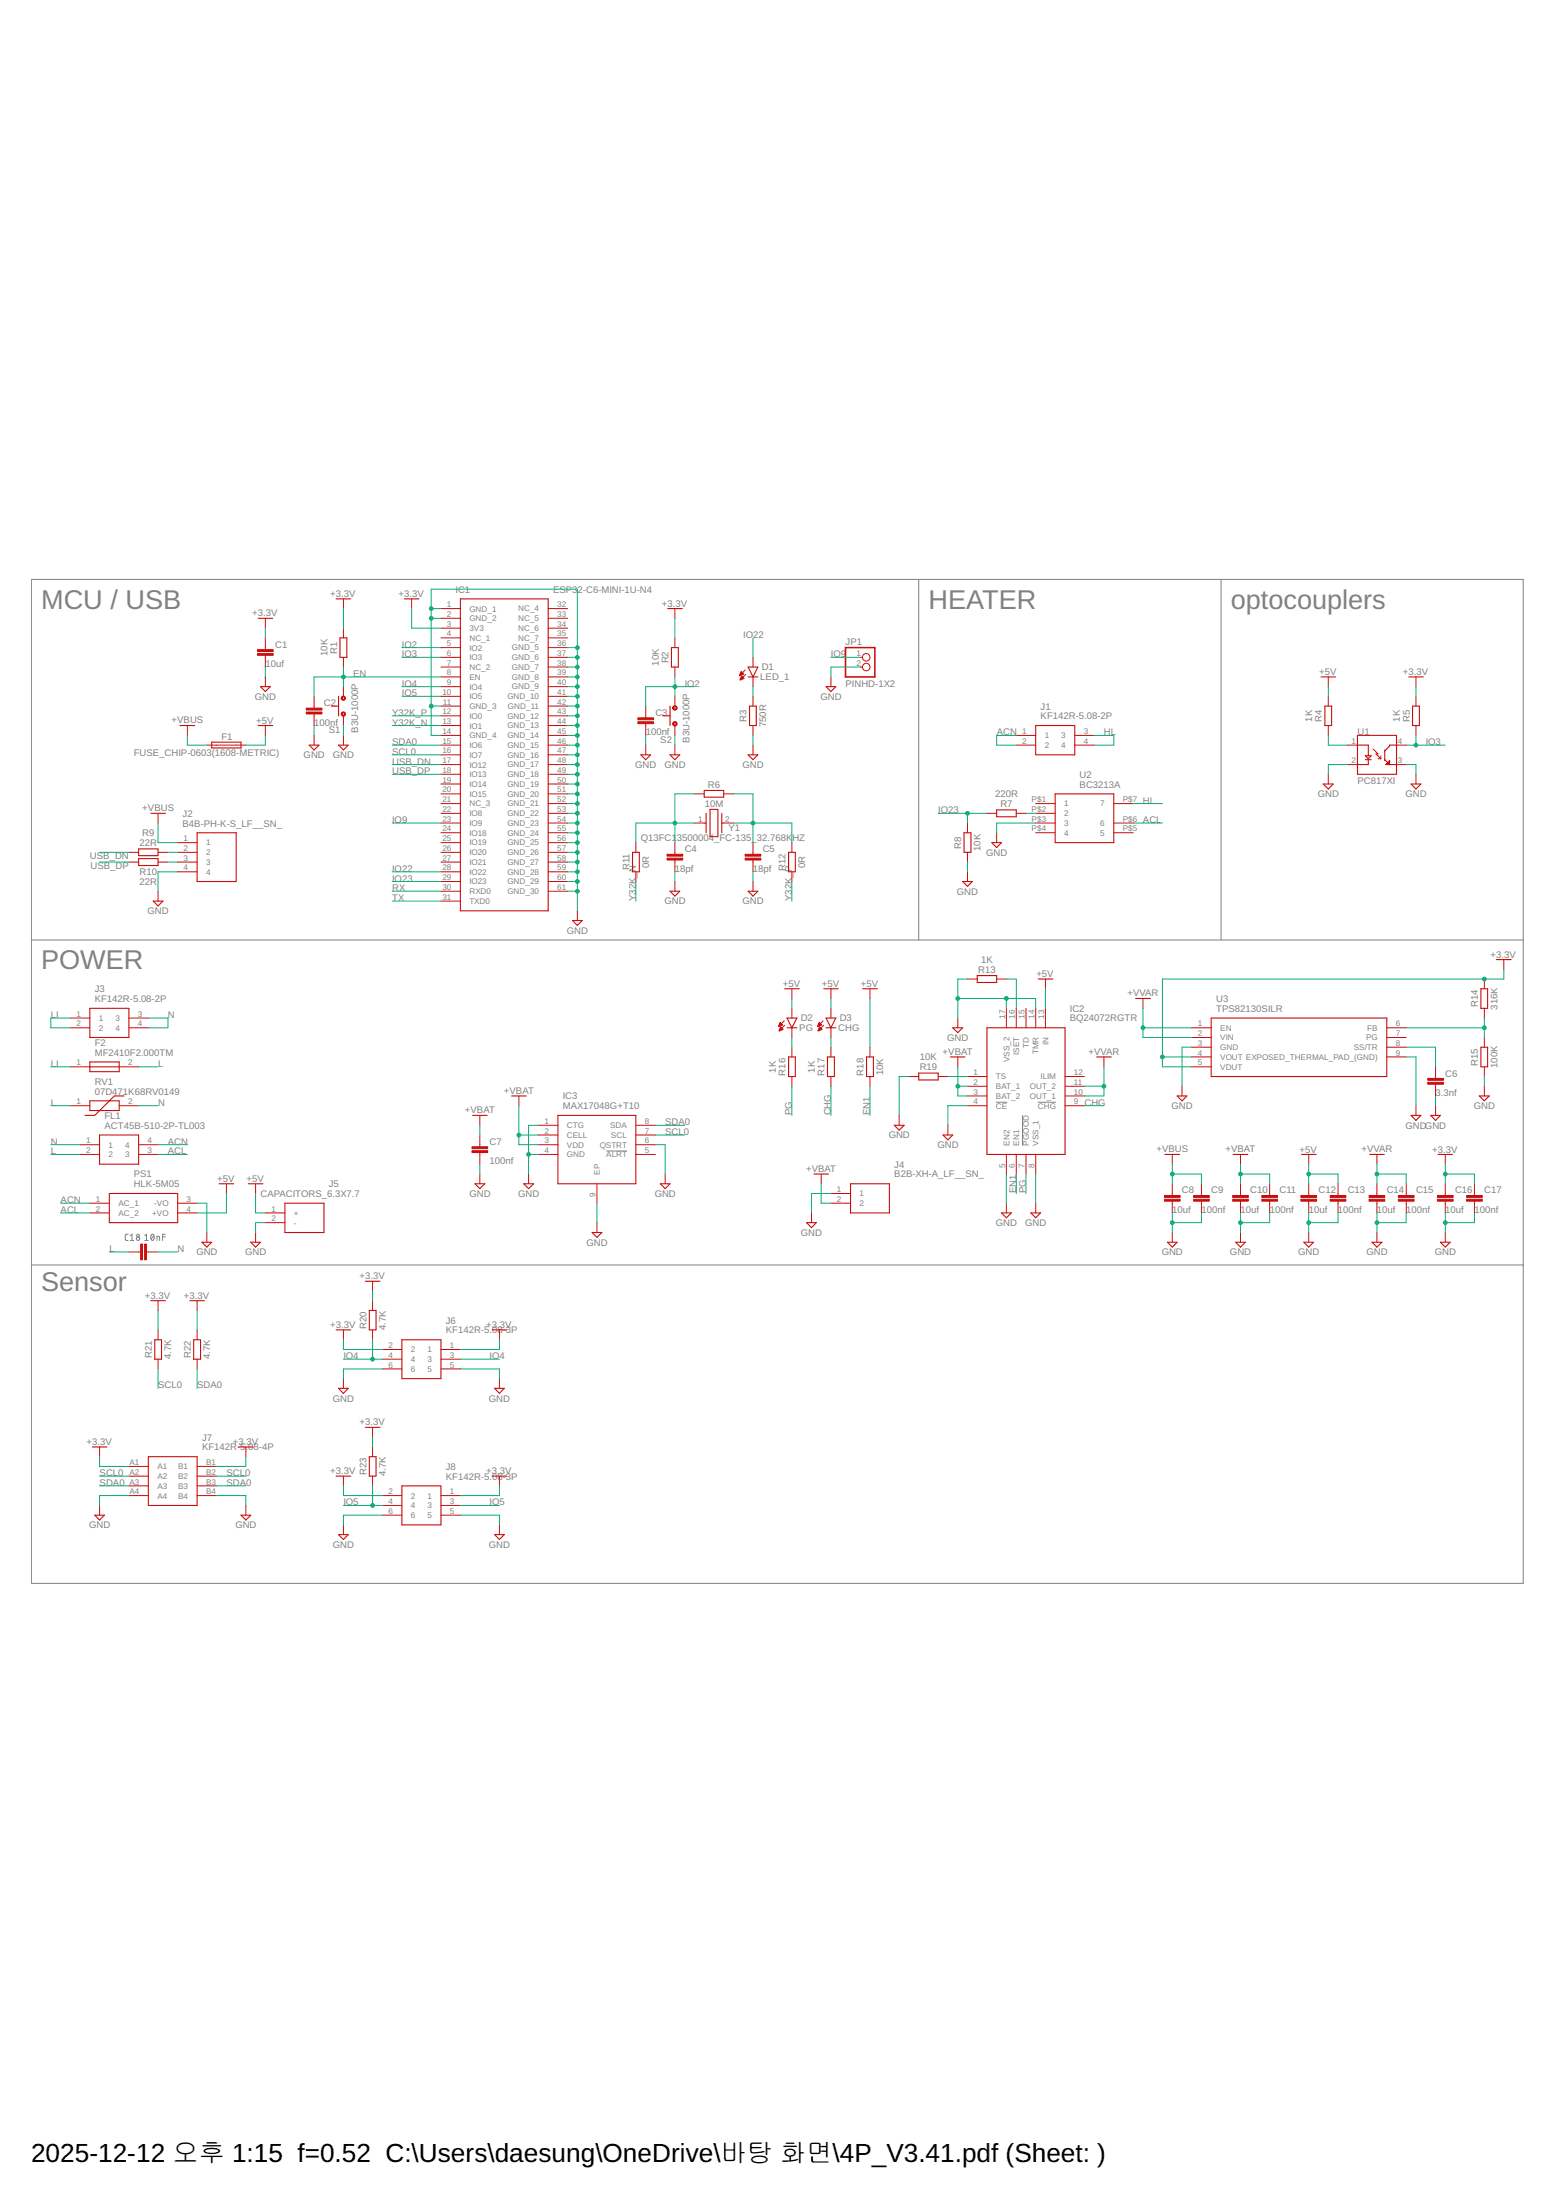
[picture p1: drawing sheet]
<svg xmlns="http://www.w3.org/2000/svg" width="210mm" height="297mm" viewBox="0 0 210 297" stroke-linecap="round" stroke-linejoin="round" font-family="sans-serif">
<g fill="none" stroke="#808080" stroke-width=".13">
<path d="M4.2 78.2h201.4v135.6h-201.4zM124 78.2v48.7M164.8 78.2v48.7M4.2 126.9h201.4M81.8 155.4h2.8M134.4 148.8h1.6M138 150.6v4.1M140.1 148.8h2.4M4.2 170.8h201.4M17.3 166.6l-.3 .1-.1 .1v.6l.4 .1M17.6 167.5h.5M17.6 166.8l.2-.2v.9"/>
<path d="M19.5 166.8l.3-.2v.9M19.5 167.5h.5M20.5 166.7l.1-.1a.5 .5 0 0 1 0 .9l-.2-.1-.1-.3zM20.8 166.8l-.4 .5M21.2 167.5v-.6l.3 .1v.5M21.9 167h.4M22.3 166.6h-.4v.9"/>
<circle cx="18.6" cy="167.2" r=".23"/>
<circle cx="18.6" cy="166.8" r=".18"/>
</g>
<g fill="none" stroke="#c90d0c" stroke-width=".15">
<path d="M24.3 98h2M34.8 98h2M34.8 83.5h2M35.2 92.7h1.3l-.7 .7zM44.7 95.3h1M45.4 80.9h1.9M45.7 94v2.6M45.9 86.1h.9v2.7h-.9zM54.6 80.9h2M62.1 80.9h11.9v42.1h-11.9zM89.5 96.6h.9M90.1 82.2h2"/>
<path d="M90.4 95.3v2.7M90.6 87.4h1v2.7h-1zM101 90.1h1.3l-.7 1.3zM101 91.4h1.3M101.2 95.3h.9v2.7h-.9zM111.5 92.7h1.3l-.6 .7zM139.8 98h5.3v3.9h-5.3zM178.3 91.4h2M178.8 95.3h.9v2.7h-.9zM183.2 99.3h5.3v5.2h-5.3zM190.2 91.4h1.9M190.7 95.3h.9v2.7h-.9z"/>
<path d="M18.7 114.6h2.6v.9h-2.6zM18.7 115.9h2.6v1h-2.6zM20.4 109.8h1.9M26.6 112.4h5.3v6.6h-5.3zM28.6 100.2h3.9v.8h-3.9zM41.7 100.6h1.4l-.7 .7zM45.7 100.6h1.3l-.6 .7zM85.4 115.1h.9v2.6h-.9zM86.5 101.9h1.3l-.6 .7zM90.4 101.9h1.4l-.7 .7zM95.1 111.1h.2M95.1 106.7h2.6v.9h-2.6z"/>
<path d="M95.3 109.8v2.6M95.8 109.3h1.1v3.7h-1.1zM97.4 109.8v2.6M97.4 111.1h.3M101 101.9h1.3l-.7 .7zM106.4 115.1h1v2.6h-1zM129.9 119h1.4l-.7 .7zM130.1 112.4h1v2.7h-1zM133.9 113.8h1.3l-.7 .6zM134.5 109.3h2.7v1h-2.7zM142.4 107.2h7.9v6.6h-7.9zM178.6 105.9h1.4l-.7 .6z"/>
<path d="M183.2 100.6h1.5v1.4M184.3 102h.8l-.4 .4zM184.3 102.6h.8M184.7 102.6v.6h-1.5M186.9 102.6l.7 .6v-.5l-.4 .4M186.9 101.3v1.4M187.2 103.1l-.2 .1h1.5M187.2 103.1h.1M187.5 103l.1 .1M187.5 103l-.2 .1M187.5 103v.2l-.2-.1M187.6 102.8l-.1 .2"/>
<path d="M188.5 100.6h-.9v.1l-.7 .7M190.5 105.9h1.3l-.7 .6zM12.1 136.1h5.3v4h-5.3zM20.7 121.7h1.3l-.7 .6zM77.3 124.3h1.3l-.7 .6zM90.4 120.3h1.4l-.7 .7zM101 120.3h1.3l-.7 .7zM105.9 133.5h2M106.2 138.8h1.4M106.2 137.5h1.4l-.7 1.3zM111.2 133.5h2M111.5 138.8h1.3"/>
<path d="M111.5 137.5h1.3l-.6 1.3zM116.4 133.5h2M128.6 138.8h1.3l-.6 .6zM131.9 131.7h2.6v1h-2.6zM133.2 138.8h10.6v17.1h-10.6zM140.1 132.2h2M153.3 134.8h2M163.5 137.5h23.7v7.9h-23.7zM199.9 133.5h.9v2.6h-.9zM202 129.6h2M12.1 144h4M12.1 143.4h4v1.3h-4z"/>
<path d="M12.1 148.6h4v1.3h-4zM13.4 153.2h5.3v4h-5.3zM16.7 148h-1.3l-2.6 2.6h-1.3M29.6 159.8h1.9M33.5 159.8h2M63.8 150.6h2M64.1 159.8h1.3l-.6 .7zM69.1 148h1.9M70.7 159.8h1.3l-.6 .7zM75.3 150.6h10.5v9.2h-10.5zM89.1 159.8h1.3l-.6 .7zM106.4 142.7h1v2.7h-1z"/>
<path d="M109.9 158.5h1.9M111.7 142.7h.9v2.7h-.9zM114.8 159.8h5.3v4h-5.3zM117 142.7h.9v2.7h-.9zM120.7 151.9h1.3l-.6 .7zM124 144.9h2.6v.9h-2.6zM127.3 153.2h1.3l-.6 .7zM128.3 142.7h2M148 142.7h2M157.2 155.9h2M158.9 148h1.3l-.6 .6zM166.5 155.9h1.9"/>
<path d="M175.7 155.9h2M184.9 155.9h2M190.5 150.6h1.3l-.7 .7zM193.1 150.6h1.3l-.6 .7zM194.1 155.9h2M199.7 148h1.3l-.6 .6zM199.9 141.4h.9v2.6h-.9zM14.8 161.1h9.2v4h-9.2zM20.4 175.6h1.9M25.6 175.6h2M27.3 167.7h1.3l-.7 .7zM33.8 167.7h1.4l-.7 .7z"/>
<path d="M38.5 162.5h5.2v3.9h-5.2zM45.4 179.6h1.9M49.3 173h2M49.8 176.9h1v2.7h-1zM66.4 179.6h2M79.9 166.4h1.3l-.6 .7zM108.9 165.1h1.3l-.7 .7zM135.2 163.8h1.3l-.7 .6zM139.1 163.8h1.4l-.7 .6zM157.6 167.7h1.3l-.7 .7zM166.8 167.7h1.3l-.7 .7zM176 167.7h1.3l-.6 .7z"/>
<path d="M185.2 167.7h1.3l-.6 .7zM194.4 167.7h1.3l-.6 .7zM12.5 195.4h1.9M20 196.7h6.6v6.6h-6.6zM20.9 180.9h.9v2.6h-.9zM26.1 180.9h1v2.6h-1zM32.2 195.4h2M45.4 199.3h1.9M45.7 187.5h1.3l-.6 .6zM49.3 192.7h2M49.8 196.7h1v2.6h-1zM54.3 180.9h5.2v5.2h-5.2z"/>
<path d="M66.4 199.3h2M66.8 187.5h1.3l-.7 .6zM12.8 204.6h1.3l-.7 .6zM32.5 204.6h1.3l-.6 .6zM45.7 207.2h1.3l-.6 .7zM54.3 200.6h5.2v5.3h-5.2zM66.8 207.2h1.3l-.7 .7z"/>
</g>
<g fill="none" stroke="#c90d0c" stroke-width=".13">
<path d="M25.3 98v1.3M35.8 83.5v1.3M35.8 86.1v1.6M35.8 88.5v1.6M35.8 91.4v1.3M35.8 98v1.3M42.4 94v1.6M42.4 96.4v1.6M42.4 99.3v1.3M46.4 80.9v1.3M46.4 84.8v1.3M46.4 88.8v1.3"/>
<path d="M46.4 92.7v1.3M46.4 96.6v1.4M46.4 99.3v1.3M55.6 80.9v1.3M59.5 99.3h2.6M59.5 82.2h2.6M59.5 83.5h2.6M59.5 84.8h2.6M59.5 86.1h2.6M59.5 87.4h2.6M59.5 88.8h2.6M59.5 90.1h2.6"/>
<path d="M59.5 91.4h2.6M59.5 92.7h2.6M59.5 94h2.6M59.5 95.3h2.6M59.5 96.6h2.6M59.5 98h2.6M74 99.3h2.6M74 82.2h2.6M74 83.5h2.6M74 84.8h2.6M74 86.1h2.6M74 87.4h2.6"/>
<path d="M74 88.8h2.6M74 90.1h2.6M74 91.4h2.6M74 92.7h2.6M74 94h2.6M74 95.3h2.6M74 96.6h2.6M74 98h2.6M87.2 95.3v1.6M87.2 97.7v1.6M91.1 82.2v1.3M91.1 86.1v1.3"/>
<path d="M91.1 90.1v1.3M91.1 94v1.3M91.1 98v1.3M100.6 90.5l-.7 .7M100.6 91.1l-.7 .7M101.6 88.8v1.3M101.6 91.4v1.3M101.6 94v1.3M101.6 98v1.3M112.2 91.4v1.3M116.1 88.8h.3M116.1 90.1h.3"/>
<path d="M137.2 99.3h2.6M145.1 99.3h2.6M179.3 91.4v1.3M179.3 94v1.3M179.3 98v1.3M191.1 91.4v1.3M191.1 94v1.3M191.1 98v1.3M17.4 115.1h1.3M17.4 116.4h1.3M21.3 109.8v1.3M21.3 115.1h1.4"/>
<path d="M21.3 116.4h1.4M24 113.8h2.6M24 115.1h2.6M24 116.4h2.6M24 117.7h2.6M27.9 100.6h5.3M59.5 100.6h2.6M59.5 108.5h2.6M59.5 109.8h2.6M59.5 111.1h2.6M59.5 112.4h2.6M59.5 103.2h2.6"/>
<path d="M59.5 101.9h2.6M59.5 104.5h2.6M59.5 105.9h2.6M59.5 107.2h2.6M59.5 113.8h2.6M59.5 115.1h2.6M59.5 116.4h2.6M59.5 117.7h2.6M59.5 119h2.6M74 100.6h2.6M74 108.5h2.6M74 109.8h2.6"/>
<path d="M74 111.1h2.6M74 112.4h2.6M74 103.2h2.6M74 101.9h2.6M74 104.5h2.6M74 105.9h2.6M74 107.2h2.6M74 113.8h2.6M74 115.1h2.6M74 116.4h2.6M74 117.7h2.6M74 119h2.6"/>
<path d="M85.8 113.8v1.3M85.8 117.7v1.3M87.2 100.6v1.3M91.1 100.6v1.3M91.1 113.8v1.5M91.1 116.1v1.6M91.1 119v1.3M93.7 111.1h1.4M93.7 107.2h1.4M97.7 111.1h1.3M97.7 107.2h1.3M101.6 100.6v1.3"/>
<path d="M101.6 113.8v1.5M101.6 116.1v1.6M101.6 119v1.3M106.9 113.8v1.3M106.9 117.7v1.3M130.6 111.1v1.3M130.6 115.1v1.3M130.6 117.7v1.3M133.2 109.8h1.3M134.5 112.4v1.4M137.2 100.6h2.6M137.2 109.8h1.3"/>
<path d="M139.8 108.5h2.6M139.8 109.8h2.6M139.8 111.1h2.6M139.8 112.4h2.6M145.1 100.6h2.6M150.3 108.5h2.7M150.3 111.1h2.7M150.3 112.4h2.7M179.3 104.5v1.4M181.9 100.6h1.3M181.9 103.2h1.3M185.4 101.1l.6 .7h-.3l.7 .6"/>
<path d="M186 102.4h.4M186.4 102v.4M188.5 100.6h1.3M188.5 103.2h1.3M191.1 104.5v1.4M9.5 138.8h2.6M9.5 137.5h2.6M17.4 138.8h2.6M17.4 137.5h2.6M21.3 120.3v1.4M59.5 120.3h2.6M59.5 121.7h2.6"/>
<path d="M74 120.3h2.6M77.9 123v1.3M105.9 137.8l-.8 .8M105.9 138.4l-.7 .8M106.9 133.5v1.3M106.9 136.1v1.4M106.9 138.8v1.3M111.1 137.8l-.7 .8M111.2 138.4l-.8 .8M112.2 133.5v1.3M112.2 136.1v1.4M112.2 138.8v1.3"/>
<path d="M117.4 133.5v1.3M129.3 137.5v1.3M130.6 132.2h1.3M134.5 132.2h1.3M135.8 136.1v2.7M137.2 136.1v2.7M138.5 136.1v2.7M139.8 136.1v2.7M141.1 132.2v1.3M141.1 136.1v2.7M154.3 134.8v1.3M160.9 138.8h2.6"/>
<path d="M187.2 138.8h2.6M200.4 132.2v1.3M200.4 136.1v1.4M203 129.6v1.3M9.5 149.3h2.6M9.5 144h2.6M10.8 154.6h2.6M10.8 155.9h2.6M16.1 149.3h2.6M16.1 144h2.6M18.7 154.6h2.6M18.7 155.9h2.6"/>
<path d="M30.6 159.8v1.3M34.5 159.8v1.3M64.8 150.6v1.3M64.8 153.2v1.6M64.8 155.6v1.6M64.8 158.5v1.3M70 148v1.3M71.4 158.5v1.3M72.7 154.6h2.6M72.7 155.9h2.6M72.7 151.9h2.6M72.7 153.2h2.6"/>
<path d="M80.6 159.8v2.7M85.8 154.6h2.7M85.8 155.9h2.7M85.8 151.9h2.7M85.8 153.2h2.7M89.8 158.5v1.3M106.9 141.4v1.3M106.9 145.4v1.3M110.8 158.5v1.3M112.2 141.4v1.3M112.2 145.4v1.3M117.4 141.4v1.3"/>
<path d="M117.4 145.4v1.3M121.4 150.6v1.3M122.7 145.4h1.3M126.6 145.4h1.4M128 151.9v1.3M129.3 142.7v1.3M130.6 145.4h2.6M130.6 146.7h2.6M130.6 148h2.6M130.6 149.3h2.6M135.8 155.9v2.6M137.2 155.9v2.6"/>
<path d="M138.5 155.9v2.6M139.8 155.9v2.6M143.8 145.4h2.6M143.8 146.7h2.6M143.8 148h2.6M143.8 149.3h2.6M149 142.7v1.3M158.2 155.9v1.3M158.2 159.8v1.6M159.6 146.7v1.3M160.9 140.1h2.6M160.9 141.4h2.6"/>
<path d="M160.9 142.7h2.6M160.9 144h2.6M162.2 159.8v1.6M167.4 155.9v1.3M167.4 159.8v1.6M171.4 159.8v1.6M176.7 155.9v1.3M176.7 159.8v1.6M180.6 159.8v1.6M185.9 155.9v1.3M185.9 159.8v1.6M187.2 140.1h2.6"/>
<path d="M187.2 141.4h2.6M187.2 142.7h2.6M189.8 159.8v1.6M191.1 149.3v1.3M193.8 144v1.6M193.8 146.4v1.6M193.8 149.3v1.3M195.1 155.9v1.3M195.1 159.8v1.6M199 159.8v1.6M200.4 140.1v1.3M200.4 144v1.4"/>
<path d="M200.4 146.7v1.3M12.1 163.8h2.7M12.1 162.5h2.7M17.4 169h1.6M19.8 169h1.5M21.3 175.6v1.3M21.3 179.6v1.3M24 163.8h2.6M24 162.5h2.6M26.6 175.6v1.3M26.6 179.6v1.3M27.9 166.4v1.3"/>
<path d="M34.5 166.4v1.3M35.8 163.8h2.7M35.8 165.1h2.7M46.4 179.6v1.3M50.3 173v1.3M50.3 175.6v1.3M50.3 179.6v1.3M67.4 179.6v1.3M80.6 165.1v1.3M109.5 163.8v1.3M112.2 162.5h2.6M112.2 161.1h2.6"/>
<path d="M135.8 162.5v1.3M139.8 162.5v1.3M158.2 162.2v1.6M158.2 166.4v1.3M162.2 162.2v1.6M167.4 162.2v1.6M167.4 166.4v1.3M171.4 162.2v1.6M176.7 162.2v1.6M176.7 166.4v1.3M180.6 162.2v1.6M185.9 162.2v1.6"/>
<path d="M185.9 166.4v1.3M189.8 162.2v1.6M195.1 162.2v1.6M195.1 166.4v1.3M199 162.2v1.6M13.4 195.4v1.3M17.4 198h2.6M17.4 199.3h2.6M21.3 183.5v1.3M26.6 183.5v1.3M26.6 198h2.7M26.6 199.3h2.7"/>
<path d="M33.2 195.4v1.3M46.4 186.1v1.4M46.4 199.3v1.3M50.3 192.7v1.3M50.3 195.4v1.3M50.3 199.3v1.3M51.6 182.2h2.7M51.6 183.5h2.7M51.6 184.8h2.7M59.5 182.2h2.6M59.5 183.5h2.6M59.5 184.8h2.6"/>
<path d="M67.4 186.1v1.4M67.4 199.3v1.3M13.4 203.3v1.3M17.4 200.6h2.6M17.4 201.9h2.6M26.6 200.6h2.7M26.6 201.9h2.7M33.2 203.3v1.3M46.4 205.9v1.3M51.6 201.9h2.7M51.6 203.3h2.7M51.6 204.6h2.7"/>
<path d="M59.5 201.9h2.6M59.5 203.3h2.6M59.5 204.6h2.6M67.4 205.9v1.3"/>
<circle cx="116.9" cy="88.8" r=".51"/>
<circle cx="116.9" cy="90.1" r=".51"/>
</g>
<g fill="#c90d0c" stroke="#c90d0c" stroke-width=".13">
<path d="M105.3 138l.4 .4-.6 .2z" fill-rule="evenodd"/>
<path d="M105.4 138.6l.3 .4-.5 .2z" fill-rule="evenodd"/>
<path d="M110.6 138l.3 .4-.5 .2z" fill-rule="evenodd"/>
<path d="M110.6 138.6l.4 .4-.6 .2z" fill-rule="evenodd"/>
<path d="M46.1 94.1a.3 .3 0 0 1 .4-.1 .3 .3 0 0 1 0 .5 .3 .3 0 0 1-.3 0 .3 .3 0 0 1-.1-.2l.3-.2 .1 .2-.2 .1-.1-.1h-.1z" fill-rule="evenodd"/>
<path d="M46.1 96.2a.3 .3 0 0 1 .5 .1 .3 .3 0 0 1-.2 .4l-.3-.1v-.2h.1l.1-.2 .2 .2v.1l-.2 .1-.1-.2h-.1z" fill-rule="evenodd"/>
<path d="M90.8 95.4a.31 .31 0 0 1 .4-.1 .31 .31 0 0 1 .2 .4 .3 .3 0 0 1-.3 .2 .3 .3 0 0 1-.3-.3l.3-.2 .2 .2-.3 .1-.1-.1h-.1z" fill-rule="evenodd"/>
<path d="M90.8 97.6a.31 .31 0 0 1 .4-.1 .31 .31 0 0 1 .2 .3 .3 .3 0 0 1-.3 .2 .3 .3 0 0 1-.3-.3l.3-.1 .2 .2-.3 .1-.1-.2h-.1z" fill-rule="evenodd"/>
<path d="M100 90.7l.4 .3-.6 .2z" fill-rule="evenodd"/>
<path d="M100.1 91.3l.4 .3-.6 .2z" fill-rule="evenodd"/>
</g>
<g fill="#c90d0c" stroke="#c90d0c" stroke-width=".13">
<path d="M192.7 146.1h2.1v.3h-2.1z"/>
<path d="M192.7 145.6h2.1v.3h-2.1z"/>
<path d="M166.4 161.9h2.1v.3h-2.1z"/>
<path d="M166.4 161.4h2.1v.3h-2.1z"/>
<path d="M170.3 161.9h2.1v.3h-2.1z"/>
<path d="M170.3 161.4h2.1v.3h-2.1z"/>
<path d="M175.6 161.9h2.1v.3h-2.1z"/>
<path d="M175.6 161.4h2.1v.3h-2.1z"/>
<path d="M179.6 161.9h2.1v.3h-2.1z"/>
<path d="M179.6 161.4h2.1v.3h-2.1z"/>
<path d="M184.8 161.9h2.1v.3h-2.1z"/>
<path d="M184.8 161.4h2.1v.3h-2.1z"/>
<path d="M188.8 161.9h2.1v.3h-2.1z"/>
<path d="M188.8 161.4h2.1v.3h-2.1z"/>
<path d="M194 161.9h2.2v.3h-2.2z"/>
<path d="M194 161.4h2.2v.3h-2.2z"/>
<path d="M198 161.9h2.1v.3h-2.1z"/>
<path d="M198 161.4h2.1v.3h-2.1z"/>
<path d="M19.5 168h.3v2.1h-.3z"/>
<path d="M19 168h.2v2.1h-.2z"/>
<path d="M63.7 155.4h2.1v.2h-2.1z"/>
<path d="M63.7 154.8h2.1v.3h-2.1z"/>
<path d="M34.8 88.2h2.1v.3h-2.1z"/>
<path d="M34.8 87.7h2.1v.3h-2.1z"/>
<path d="M41.3 96.1h2.2v.3h-2.2z"/>
<path d="M41.3 95.6h2.2v.3h-2.2z"/>
<path d="M86.1 97.5h2.1v.2h-2.1z"/>
<path d="M86.1 96.9h2.1v.3h-2.1z"/>
<path d="M90 115.9h2.2v.2h-2.2z"/>
<path d="M90 115.3h2.2v.3h-2.2z"/>
<path d="M100.6 115.9h2.1v.2h-2.1z"/>
<path d="M100.6 115.3h2.1v.3h-2.1z"/>
<path d="M157.2 161.9h2.1v.3h-2.1z"/>
<path d="M157.2 161.4h2.1v.3h-2.1z"/>
<path d="M161.1 161.9h2.1v.3h-2.1z"/>
<path d="M161.1 161.4h2.1v.3h-2.1z"/>
</g>
<path d="M114.1 87.4h4v4h-4z" fill="none" stroke="#c90d0c" stroke-width=".21"/>
<g fill="none" stroke="#0dab76" stroke-width=".13">
<path d="M25.3 99.3v1.3h2.6M35.8 84.8v1.3M35.8 90.1v1.3M35.8 99.3v1.3h-2.6M42.4 98v1.3M46.4 82.2v2.6M46.4 90.1v2.6M46.4 98v1.3M52.9 98h6.6M52.9 96.6h6.6M54.3 87.4h5.2M54.3 94h5.2"/>
<path d="M54.3 92.7h5.2M54.3 88.8h5.2M55.6 82.2v2.6h3.9M58.2 95.3h1.3M58.2 82.2h1.3M58.2 83.5h1.3M59.5 99.3h-1.3v-19.8h19.7v43.5M59.5 91.4h-17.1v2.6M76.6 87.4h1.3M76.6 99.3h1.3M76.6 98h1.3M76.6 96.6h1.3"/>
<path d="M76.6 95.3h1.3M76.6 94h1.3M76.6 92.7h1.3M76.6 91.4h1.3M76.6 90.1h1.3M76.6 88.8h1.3M87.2 99.3v1.3M91.1 83.5v2.6M91.1 91.4v2.6M91.1 99.3v1.3M93.7 92.7h-6.5v2.6M101.6 86.1v2.7"/>
<path d="M101.6 92.7v1.3M101.6 99.3v1.3M112.2 88.8h3.9M116.1 90.1h-3.9v1.3M137.2 99.3h-2.7v1.3h2.7M147.7 99.3h2.6v1.3h-2.6M179.3 99.3v1.3h2.6M179.3 92.7v1.3M191.1 92.7v1.3M191.1 99.3v1.3M13.4 116.4h4M13.4 115.1h4"/>
<path d="M21.3 111.1v2.7h2.7M22.7 116.4h1.3M22.7 115.1h1.3M24 117.7h-2.7v2.6M52.9 111.1h6.6M52.9 119h6.6M52.9 117.7h6.6M52.9 104.5h6.6M52.9 103.2h6.6M52.9 101.9h6.6M52.9 100.6h6.6M76.6 111.1h1.3"/>
<path d="M76.6 119h1.3M76.6 117.7h1.3M76.6 116.4h1.3M76.6 115.1h1.3M76.6 113.8h1.3M76.6 112.4h1.3M76.6 109.8h1.3M76.6 108.5h1.3M76.6 107.2h1.3M76.6 105.9h1.3M76.6 104.5h1.3M76.6 103.2h1.3"/>
<path d="M76.6 101.9h1.3M76.6 100.6h1.3M85.8 119v2.7M91.1 117.7v1.3M93.7 107.2h-2.6v6.6M93.7 111.1h-7.9v2.7M99 111.1h7.9v2.7M99 107.2h2.6v6.6M101.6 117.7v1.3M106.9 119v2.7M126.6 109.8h6.6M130.6 109.8v1.3"/>
<path d="M130.6 116.4v1.3M138.5 109.8h1.3M139.8 111.1h-5.3v1.3M153 111.1h3.9M153 108.5h3.9M181.9 103.2h-2.6v1.3M189.8 103.2h1.3v1.3M189.8 100.6h5.3M9.5 137.5h-2.6v1.3h2.6M20 137.5h2.7v1.3h-2.7M52.9 120.3h6.6M52.9 121.7h6.6"/>
<path d="M76.6 120.3h1.3M106.9 134.8v1.3M112.2 134.8v1.3M117.4 134.8v6.6M129.3 134.8h10.5v1.3M130.6 132.2h-1.3v5.3M135.8 132.2h1.4v3.9M135.8 134.8v1.3M141.1 133.5v2.6M154.3 136.1v4h6.6M154.3 138.8h6.6M189.8 138.8h10.6"/>
<path d="M200.4 137.5v2.6M203 130.9v1.3h-46.1v11.8h4M6.9 144h2.6M6.9 149.3h2.6M6.9 155.9h3.9M6.9 154.6h3.9M18.7 144h2.6M18.7 149.3h2.6M21.3 155.9h4M21.3 154.6h4M64.8 151.9v1.3M64.8 157.2v1.3"/>
<path d="M70 149.3v5.3h2.7M70 153.2h2.7M71.4 155.9h1.3M72.7 151.9h-1.3v6.6M88.5 151.9h3.9M88.5 154.6h1.3v3.9M88.5 153.2h3.9M106.9 140.1v1.3M106.9 146.7v3.9M110.8 159.8v2.7h1.4M112.2 140.1v1.3M112.2 146.7v3.9"/>
<path d="M117.4 146.7v3.9M122.7 145.4h-1.3v5.2M128 145.4h2.6M129.3 144v4h1.3M129.3 146.7h1.3M130.6 149.3h-2.6v2.6M135.8 158.5v4M137.2 158.5v2.6M138.5 158.5v2.6M139.8 158.5v4M146.4 149.3h2.6M146.4 146.7h2.6"/>
<path d="M149 144v4h-2.6M156.9 142.7h4M158.2 158.5h4v1.3M158.2 157.2v2.6M160.9 141.4h-1.3v5.3M167.4 158.5h4v1.3M167.4 157.2v2.6M176.7 158.5h3.9v1.3M176.7 157.2v2.6M185.9 158.5h3.9v1.3M185.9 157.2v2.6M189.8 142.7h1.3v6.6"/>
<path d="M189.8 141.4h4v2.6M193.8 148v1.3M195.1 157.2v2.6M195.1 158.5h3.9v1.3M200.4 145.4v1.3M8.2 162.5h3.9M8.2 163.8h3.9M14.8 169h2.6M21.3 176.9v2.7M21.3 169h2.7M26.6 176.9v2.7M26.6 162.5h1.3v3.9"/>
<path d="M30.6 161.1v2.7h-4M34.5 161.1v2.7h1.3M35.8 165.1h-1.3v1.3M50.3 174.3v1.3M80.6 162.5v2.6M112.2 161.1h-2.7v2.7M158.2 163.8v2.6M162.2 163.8v1.3h-4M167.4 163.8v2.6M171.4 163.8v1.3h-4M176.7 163.8v2.6M180.6 163.8v1.3h-3.9"/>
<path d="M185.9 163.8v2.6M189.8 163.8v1.3h-3.9M195.1 163.8v2.6M199 163.8v1.3h-3.9M13.4 196.7v1.3h4M13.4 199.3h4M21.3 184.8v2.7M26.6 184.8v2.7M29.3 199.3h3.9M33.2 196.7v1.3h-3.9M46.4 180.9v1.3h5.2M46.4 183.5h5.2"/>
<path d="M50.3 180.9v2.6M50.3 194v1.4M51.6 184.8h-5.2v1.3M62.1 184.8h5.3v1.3M62.1 183.5h5.3M67.4 180.9v1.3h-5.3M13.4 200.6h4M17.4 201.9h-4v1.4M29.3 201.9h3.9v1.4M29.3 200.6h3.9M46.4 200.6v1.3h5.2M46.4 203.3h5.2"/>
<path d="M50.3 200.6v2.7M51.6 204.6h-5.2v1.3M62.1 204.6h5.3v1.3M62.1 203.3h5.3M67.4 200.6v1.3h-5.3"/>
</g>
<g fill="#0dab76" stroke="#0dab76" stroke-width=".13">
<circle cx="156.9" cy="142.7" r=".25"/>
<circle cx="200.4" cy="132.2" r=".25"/>
<circle cx="195.1" cy="158.5" r=".25"/>
<circle cx="129.3" cy="134.8" r=".25"/>
<circle cx="135.8" cy="134.8" r=".25"/>
<circle cx="167.4" cy="165.1" r=".25"/>
<circle cx="176.7" cy="165.1" r=".25"/>
<circle cx="185.9" cy="165.1" r=".25"/>
<circle cx="195.1" cy="165.1" r=".25"/>
<circle cx="71.4" cy="155.9" r=".25"/>
<circle cx="77.9" cy="88.8" r=".25"/>
<circle cx="77.9" cy="90.1" r=".25"/>
<circle cx="77.9" cy="91.4" r=".25"/>
<circle cx="77.9" cy="92.7" r=".25"/>
<circle cx="77.9" cy="94" r=".25"/>
<circle cx="77.9" cy="95.3" r=".25"/>
<circle cx="77.9" cy="96.6" r=".25"/>
<circle cx="77.9" cy="98" r=".25"/>
<circle cx="77.9" cy="99.3" r=".25"/>
<circle cx="77.9" cy="100.6" r=".25"/>
<circle cx="77.9" cy="101.9" r=".25"/>
<circle cx="77.9" cy="103.2" r=".25"/>
<circle cx="77.9" cy="104.5" r=".25"/>
<circle cx="77.9" cy="105.9" r=".25"/>
<circle cx="77.9" cy="107.2" r=".25"/>
<circle cx="77.9" cy="108.5" r=".25"/>
<circle cx="77.9" cy="109.8" r=".25"/>
<circle cx="77.9" cy="111.1" r=".25"/>
<circle cx="77.9" cy="112.4" r=".25"/>
<circle cx="77.9" cy="113.8" r=".25"/>
<circle cx="77.9" cy="115.1" r=".25"/>
<circle cx="77.9" cy="116.4" r=".25"/>
<circle cx="77.9" cy="117.7" r=".25"/>
<circle cx="77.9" cy="119" r=".25"/>
<circle cx="77.9" cy="120.3" r=".25"/>
<circle cx="58.2" cy="82.2" r=".25"/>
<circle cx="58.2" cy="83.5" r=".25"/>
<circle cx="58.2" cy="95.3" r=".25"/>
<circle cx="77.9" cy="87.4" r=".25"/>
<circle cx="158.2" cy="165.1" r=".25"/>
<circle cx="91.1" cy="92.7" r=".25"/>
<circle cx="176.7" cy="158.5" r=".25"/>
<circle cx="129.3" cy="146.7" r=".25"/>
<circle cx="167.4" cy="158.5" r=".25"/>
<circle cx="70" cy="153.2" r=".25"/>
<circle cx="149" cy="146.7" r=".25"/>
<circle cx="154.3" cy="138.8" r=".25"/>
<circle cx="185.9" cy="158.5" r=".25"/>
<circle cx="200.4" cy="138.8" r=".25"/>
<circle cx="46.4" cy="91.4" r=".25"/>
<circle cx="191.1" cy="100.6" r=".25"/>
<circle cx="50.3" cy="183.5" r=".25"/>
<circle cx="50.3" cy="203.3" r=".25"/>
<circle cx="130.6" cy="109.8" r=".25"/>
<circle cx="91.1" cy="111.1" r=".25"/>
<circle cx="101.6" cy="111.1" r=".25"/>
<circle cx="158.2" cy="158.5" r=".25"/>
</g>
<g font-size="3.7" fill="#808080">
<text x="5.5" y="82.2">MCU / USB</text>
<text x="125.3" y="82.2">HEATER</text>
<text x="166.1" y="82.2">optocouplers</text>
<text x="5.5" y="130.9">POWER</text>
<text x="5.5" y="174.3">Sensor</text>
</g>
<text font-size="3.5" x="4.2" y="291.8">2025-12-12 오후 1:15 f=0.52 C:\Users\daesung\OneDrive\바탕 화면\4P_V3.41.pdf (Sheet: )</text>
<g font-size="1.3" fill="#808080">
<text x="34" y="83.2">+3.3V</text>
<text x="44.6" y="80.6">+3.3V</text>
<text x="53.8" y="80.6">+3.3V</text>
<text x="61.5" y="80">IC1</text>
<text x="74.7" y="80">ESP3</text>
<text x="78" y="80">2-C6-MINI-1U-N4</text>
<text x="89.3" y="81.9">+3.3V</text>
<text x="37.1" y="87.4">C1</text>
<text x="44.2" y="88.6" transform="rotate(-90 44.2 88.6)">10K</text>
<text x="45.5" y="88.3" transform="rotate(-90 45.5 88.3)">R1</text>
<text x="54.3" y="87.4">IO2</text>
<text x="54.3" y="88.8">IO3</text>
<text x="88.9" y="89.9" transform="rotate(-90 88.9 89.9)">10K</text>
<text x="90.3" y="89.6" transform="rotate(-90 90.3 89.6)">R2</text>
<text x="100.3" y="86.1">IO22</text>
<text x="112.2" y="88.8">IO9</text>
<text x="114.1" y="87.1">JP1</text>
<text x="34.4" y="94.5">GND</text>
<text x="35.8" y="90.1">10uf</text>
<text x="43.7" y="95.3">C2</text>
<text x="47.7" y="91.4">EN</text>
<text x="54.3" y="92.7">IO4</text>
<text x="54.3" y="94">IO5</text>
<text x="92.4" y="92.7">IO2</text>
<text x="102.6" y="91.8">LED_1</text>
<text x="102.8" y="90.5">D1</text>
<text x="110.7" y="94.5">GND</text>
<text x="114.1" y="92.7">PINHD-1X2</text>
<text x="140.5" y="95.8">J1</text>
<text x="178.1" y="91.1">+5V</text>
<text x="189.4" y="91.1">+3.3V</text>
<text x="23.2" y="97.6">+VBUS</text>
<text x="29.9" y="99.9">F1</text>
<text x="34.6" y="97.7">+5V</text>
<text x="42.4" y="98">100nf</text>
<text x="44.4" y="99">S1</text>
<text x="48.3" y="99" transform="rotate(-90 48.3 99)">B3U-1000P</text>
<text x="52.9" y="100.6">SDA0</text>
<text x="52.9" y="101.9">SCL0</text>
<text x="52.9" y="96.7">Y32K_P</text>
<text x="52.9" y="98">Y32K_N</text>
<text x="87.2" y="99.3">100nf</text>
<text x="88.5" y="96.7">C3</text>
<text x="89.1" y="100.3">S2</text>
<text x="93.1" y="100.3" transform="rotate(-90 93.1 100.3)">B3U-1000P</text>
<text x="100.8" y="97.5" transform="rotate(-90 100.8 97.5)">R3</text>
<text x="103.4" y="98.2" transform="rotate(-90 103.4 98.2)">750R</text>
<text x="134.5" y="99.3">ACN</text>
<text x="140.5" y="97.1">KF142R-5.08-2P</text>
<text x="149" y="99.3">HL</text>
<text x="177.1" y="97.4" transform="rotate(-90 177.1 97.4)">1K</text>
<text x="178.4" y="97.5" transform="rotate(-90 178.4 97.5)">R4</text>
<text x="183.2" y="99.3">U1</text>
<text x="189" y="97.4" transform="rotate(-90 189 97.4)">1K</text>
<text x="190.3" y="97.5" transform="rotate(-90 190.3 97.5)">R5</text>
<text x="192.5" y="100.6">IO3</text>
<text x="18.1" y="102.1">FUSE_CHIP-0603(1608-METRIC)</text>
<text x="41" y="102.4">GND</text>
<text x="44.9" y="102.4">GND</text>
<text x="52.9" y="103.2">USB_DN</text>
<text x="52.9" y="104.5">USB_DP</text>
<text x="85.7" y="103.7">GND</text>
<text x="89.7" y="103.7">GND</text>
<text x="95.5" y="106.3">R6</text>
<text x="100.2" y="103.7">GND</text>
<text x="134.3" y="107.6">220R</text>
<text x="145.7" y="106.3">BC3213A</text>
<text x="145.7" y="105">U2</text>
<text x="177.9" y="107.6">GND</text>
<text x="183.2" y="105.9">PC817XI</text>
<text x="189.7" y="107.6">GND</text>
<text x="19.2" y="112.9">R9</text>
<text x="19.2" y="109.5">+VBUS</text>
<text x="24.6" y="111.6">B4B-PH-K-S_LF__SN_</text>
<text x="24.6" y="110.3">J2</text>
<text x="52.9" y="111.1">IO9</text>
<text x="86.5" y="113.6">Q13FC1</text>
<text x="91.4" y="113.6">3500004_FC-135_32.768K</text>
<text x="95.1" y="109">10M</text>
<text x="98.3" y="112.3">Y1</text>
<text x="107" y="113.6">HZ</text>
<text x="126.6" y="109.8">IO23</text>
<text x="135" y="109">R7</text>
<text x="154.3" y="111.1">ACL</text>
<text x="154.3" y="108.5">HL</text>
<text x="12.1" y="116">USB_DN</text>
<text x="12.2" y="117.3">USB_DP</text>
<text x="18.8" y="119.5">22R</text>
<text x="18.8" y="114.2">22R</text>
<text x="18.8" y="118.2">R10</text>
<text x="52.9" y="117.7">IO22</text>
<text x="52.9" y="119">IO23</text>
<text x="85" y="117.5" transform="rotate(-90 85 117.5)">R11</text>
<text x="87.6" y="117.2" transform="rotate(-90 87.6 117.2)">0R</text>
<text x="91.1" y="117.7">18pf</text>
<text x="92.4" y="115.1">C4</text>
<text x="101.6" y="117.7">18pf</text>
<text x="103" y="115.1">C5</text>
<text x="106" y="117.6" transform="rotate(-90 106 117.6)">R12</text>
<text x="108.7" y="117.2" transform="rotate(-90 108.7 117.2)">0R</text>
<text x="129.7" y="114.6" transform="rotate(-90 129.7 114.6)">R8</text>
<text x="132.4" y="114.9" transform="rotate(-90 132.4 114.9)">10K</text>
<text x="133.1" y="115.5">GND</text>
<text x="19.9" y="123.4">GND</text>
<text x="52.9" y="120.3">RX</text>
<text x="52.9" y="121.7">TX</text>
<text x="85.8" y="121.7" transform="rotate(-90 85.8 121.7)">Y32K_N</text>
<text x="89.7" y="122.1">GND</text>
<text x="100.2" y="122.1">GND</text>
<text x="106.9" y="121.7" transform="rotate(-90 106.9 121.7)">Y32K_P</text>
<text x="129.2" y="120.8">GND</text>
<text x="76.5" y="126.1">GND</text>
<text x="132" y="131.3">R13</text>
<text x="132.4" y="130">1K</text>
<text x="139.9" y="131.9">+5V</text>
<text x="201.2" y="129.3">+3.3V</text>
<text x="6.9" y="137.5">LI</text>
<text x="12.8" y="135.3">KF142R-5.08-2P</text>
<text x="12.8" y="134">J3</text>
<text x="22.7" y="137.5">N</text>
<text x="105.7" y="133.2">+5V</text>
<text x="108.1" y="137.8">D2</text>
<text x="110.9" y="133.2">+5V</text>
<text x="113.3" y="137.8">D3</text>
<text x="116.2" y="133.2">+5V</text>
<text x="144.4" y="137.9">BQ24072RGTR</text>
<text x="144.4" y="136.6">IC2</text>
<text x="152.2" y="134.5">+VVAR</text>
<text x="164.2" y="136.6">TPS82130SILR</text>
<text x="164.2" y="135.3">U3</text>
<text x="199.5" y="136" transform="rotate(-90 199.5 136)">R14</text>
<text x="202.1" y="136.3" transform="rotate(-90 202.1 136.3)">316K</text>
<text x="12.8" y="142.5">MF2410F2.000TM</text>
<text x="12.8" y="141.2">F2</text>
<text x="107.9" y="139.2">PG</text>
<text x="113.2" y="139.2">CHG</text>
<text x="124.2" y="143.2">10K</text>
<text x="127.2" y="142.4">+VBAT</text>
<text x="127.9" y="140.5">GND</text>
<text x="146.9" y="142.4">+VVAR</text>
<text x="199.5" y="143.9" transform="rotate(-90 199.5 143.9)">R15</text>
<text x="6.9" y="149.3">L</text>
<text x="6.9" y="144">LI</text>
<text x="12.8" y="147.8">07D471K68RV0149</text>
<text x="12.8" y="146.5">RV1</text>
<text x="21.3" y="149.3">N</text>
<text x="21.3" y="144">L</text>
<text x="68" y="147.6">+VBAT</text>
<text x="76" y="149.8">MAX17048G+T10</text>
<text x="76" y="148.4">IC3</text>
<text x="104.7" y="144.8" transform="rotate(-90 104.7 144.8)">1K</text>
<text x="106" y="145.2" transform="rotate(-90 106 145.2)">R16</text>
<text x="110" y="144.8" transform="rotate(-90 110 144.8)">1K</text>
<text x="111.3" y="145.2" transform="rotate(-90 111.3 145.2)">R17</text>
<text x="116.6" y="145.2" transform="rotate(-90 116.6 145.2)">R18</text>
<text x="119.2" y="145.2" transform="rotate(-90 119.2 145.2)">10K</text>
<text x="124.1" y="144.5">R19</text>
<text x="146.4" y="149.3">CHG</text>
<text x="158.1" y="149.8">GND</text>
<text x="193.8" y="148">3.3nf</text>
<text x="195.1" y="145.3">C6</text>
<text x="198.9" y="149.8">GND</text>
<text x="202.1" y="144.2" transform="rotate(-90 202.1 144.2)">100K</text>
<text x="6.9" y="154.6">N</text>
<text x="6.9" y="155.9">L</text>
<text x="14.1" y="152.4">ACT45B-510-2P-TL003</text>
<text x="14.1" y="151.1">FL1</text>
<text x="22.7" y="155.9">ACL</text>
<text x="22.7" y="154.6">ACN</text>
<text x="62.7" y="150.3">+VBAT</text>
<text x="66.1" y="154.6">C7</text>
<text x="89.8" y="151.9">SDA0</text>
<text x="89.8" y="153.2">SCL0</text>
<text x="106.9" y="150.6" transform="rotate(-90 106.9 150.6)">PG</text>
<text x="112.2" y="150.6" transform="rotate(-90 112.2 150.6)">CHG</text>
<text x="117.4" y="150.6" transform="rotate(-90 117.4 150.6)">EN1</text>
<text x="120" y="153.7">GND</text>
<text x="126.5" y="155">GND</text>
<text x="156.1" y="155.5">+VBUS</text>
<text x="165.4" y="155.5">+VBAT</text>
<text x="175.4" y="155.6">+5V</text>
<text x="183.8" y="155.5">+VVAR</text>
<text x="189.7" y="152.4">GNDGND</text>
<text x="193.3" y="155.6">+3.3V</text>
<text x="18.1" y="160.3">HLK-5M05</text>
<text x="18.1" y="159">PS1</text>
<text x="29.3" y="159.6">+5V</text>
<text x="33.3" y="159.6">+5V</text>
<text x="35.2" y="161.6">CAPACITORS_6.3X7.7</text>
<text x="44.4" y="160.3">J5</text>
<text x="63.4" y="161.6">GND</text>
<text x="66.1" y="157.2">100nf</text>
<text x="69.9" y="161.6">GND</text>
<text x="88.4" y="161.6">GND</text>
<text x="108.8" y="158.2">+VBAT</text>
<text x="120.7" y="159">B2B-XH-A_LF__SN_</text>
<text x="120.7" y="157.7">J4</text>
<text x="137.2" y="161.1" transform="rotate(-90 137.2 161.1)">EN1</text>
<text x="138.5" y="161.1" transform="rotate(-90 138.5 161.1)">PG</text>
<text x="159.6" y="161.1">C8</text>
<text x="163.5" y="161.1">C9</text>
<text x="168.8" y="161.1">C10</text>
<text x="172.7" y="161.1">C11</text>
<text x="178" y="161.1">C12</text>
<text x="181.9" y="161.1">C13</text>
<text x="187.2" y="161.1">C14</text>
<text x="191.1" y="161.1">C15</text>
<text x="196.4" y="161.1">C16</text>
<text x="200.4" y="161.1">C17</text>
<text x="8.2" y="163.8">ACL</text>
<text x="8.2" y="162.5">ACN</text>
<text x="108.1" y="166.9">GND</text>
<text x="134.4" y="165.6">GND</text>
<text x="138.4" y="165.6">GND</text>
<text x="158.2" y="163.8">10uf</text>
<text x="162.2" y="163.8">100nf</text>
<text x="167.4" y="163.8">10uf</text>
<text x="171.4" y="163.8">100nf</text>
<text x="176.7" y="163.8">10uf</text>
<text x="180.6" y="163.8">100nf</text>
<text x="185.9" y="163.8">10uf</text>
<text x="189.8" y="163.8">100nf</text>
<text x="195.1" y="163.8">10uf</text>
<text x="199" y="163.8">100nf</text>
<text x="14.8" y="169">L</text>
<text x="24" y="169">N</text>
<text x="26.5" y="169.5">GND</text>
<text x="33.1" y="169.5">GND</text>
<text x="48.5" y="172.7">+3.3V</text>
<text x="79.2" y="168.2">GND</text>
<text x="156.8" y="169.5">GND</text>
<text x="166" y="169.5">GND</text>
<text x="175.2" y="169.5">GND</text>
<text x="184.5" y="169.5">GND</text>
<text x="193.7" y="169.5">GND</text>
<text x="19.6" y="175.4">+3.3V</text>
<text x="24.8" y="175.4">+3.3V</text>
<text x="44.6" y="179.3">+3.3V</text>
<text x="49.5" y="179.4" transform="rotate(-90 49.5 179.4)">R20</text>
<text x="52.1" y="179.6" transform="rotate(-90 52.1 179.6)">4.7K</text>
<text x="60.2" y="178.7">J6</text>
<text x="65.6" y="179.3">+3.3V</text>
<text x="20.5" y="183.4" transform="rotate(-90 20.5 183.4)">R21</text>
<text x="23.1" y="183.5" transform="rotate(-90 23.1 183.5)">4.7K</text>
<text x="25.8" y="183.4" transform="rotate(-90 25.8 183.4)">R22</text>
<text x="28.4" y="183.5" transform="rotate(-90 28.4 183.5)">4.7K</text>
<text x="46.4" y="183.5">IO4</text>
<text x="60.2" y="180">KF142R-5.08-3P</text>
<text x="66.1" y="183.5">IO4</text>
<text x="21.3" y="187.5">SCL0</text>
<text x="26.6" y="187.5">SDA0</text>
<text x="44.9" y="189.2">GND</text>
<text x="66" y="189.2">GND</text>
<text x="11.7" y="195.1">+3.3V</text>
<text x="27.3" y="195.8">KF142R-5.08-4P</text>
<text x="27.3" y="194.5">J7</text>
<text x="31.4" y="195.1">+3.3V</text>
<text x="48.5" y="192.5">+3.3V</text>
<text x="13.4" y="200.6">SDA0</text>
<text x="13.4" y="199.3">SCL0</text>
<text x="30.6" y="200.6">SDA0</text>
<text x="30.6" y="199.3">SCL0</text>
<text x="44.6" y="199">+3.3V</text>
<text x="46.4" y="203.3">IO5</text>
<text x="49.5" y="199.2" transform="rotate(-90 49.5 199.2)">R23</text>
<text x="52.1" y="199.3" transform="rotate(-90 52.1 199.3)">4.7K</text>
<text x="60.2" y="199.8">KF142R-5.08-3P</text>
<text x="60.2" y="198.5">J8</text>
<text x="65.6" y="199">+3.3V</text>
<text x="66.1" y="203.3">IO5</text>
<text x="12" y="206.4">GND</text>
<text x="31.8" y="206.4">GND</text>
<text x="44.9" y="209">GND</text>
<text x="66" y="209">GND</text>
</g>
<g font-size="1.1" fill="#808080">
<text x="60.3" y="82">1</text>
<text x="60.3" y="83.3">2</text>
<text x="63.4" y="82.6">GND_1</text>
<text x="63.4" y="83.9">GND_2</text>
<text x="69.9" y="82.6">NC_4</text>
<text x="69.9" y="83.9">NC_5</text>
<text x="75.2" y="82">32</text>
<text x="75.2" y="83.3">33</text>
<text x="60.3" y="84.6">3</text>
<text x="60.3" y="85.9">4</text>
<text x="60.3" y="87.3">5</text>
<text x="60.3" y="88.6">6</text>
<text x="60.3" y="89.9">7</text>
<text x="63.4" y="85.2">3V3</text>
<text x="63.4" y="86.5">NC_1</text>
<text x="63.4" y="87.8">IO2</text>
<text x="63.4" y="89.1">IO3</text>
<text x="69.1" y="87.8">GND_5</text>
<text x="69.1" y="89.1">GND_6</text>
<text x="69.9" y="85.2">NC_6</text>
<text x="69.9" y="86.5">NC_7</text>
<text x="75.2" y="84.6">34</text>
<text x="75.2" y="85.9">35</text>
<text x="75.2" y="87.3">36</text>
<text x="75.2" y="88.6">37</text>
<text x="75.2" y="89.9">38</text>
<text x="115.6" y="88.6">1</text>
<text x="115.6" y="89.9">2</text>
<text x="59.7" y="93.8">10</text>
<text x="59.8" y="95.2">11</text>
<text x="60.3" y="91.2">8</text>
<text x="60.3" y="92.5">9</text>
<text x="63.4" y="90.5">NC_2</text>
<text x="63.4" y="91.8">EN</text>
<text x="63.4" y="93.1">IO4</text>
<text x="63.4" y="94.4">IO5</text>
<text x="63.4" y="95.7">GND_3</text>
<text x="68.5" y="94.4">GND_10</text>
<text x="68.6" y="95.7">GND_11</text>
<text x="69.1" y="90.5">GND_7</text>
<text x="69.1" y="91.8">GND_8</text>
<text x="69.1" y="93.1">GND_9</text>
<text x="75.2" y="91.2">39</text>
<text x="75.2" y="92.5">40</text>
<text x="75.2" y="93.8">41</text>
<text x="75.2" y="95.2">42</text>
<text x="59.7" y="96.5">12</text>
<text x="59.7" y="97.8">13</text>
<text x="59.7" y="99.1">14</text>
<text x="59.7" y="100.4">15</text>
<text x="59.7" y="101.7">16</text>
<text x="63.4" y="97">IO0</text>
<text x="63.4" y="98.4">IO1</text>
<text x="63.4" y="99.7">GND_4</text>
<text x="63.4" y="101">IO6</text>
<text x="68.5" y="97">GND_12</text>
<text x="68.5" y="98.4">GND_13</text>
<text x="68.5" y="99.7">GND_14</text>
<text x="68.5" y="101">GND_15</text>
<text x="75.2" y="96.5">43</text>
<text x="75.2" y="97.8">44</text>
<text x="75.2" y="99.1">45</text>
<text x="75.2" y="100.4">46</text>
<text x="75.2" y="101.7">47</text>
<text x="138" y="99.1">1</text>
<text x="138" y="100.4">2</text>
<text x="141" y="99.7">1</text>
<text x="141" y="101">2</text>
<text x="143.2" y="99.7">3</text>
<text x="143.2" y="101">4</text>
<text x="146.3" y="99.1">3</text>
<text x="146.3" y="100.4">4</text>
<text x="182.4" y="100.4">1</text>
<text x="188.7" y="100.4">4</text>
<text x="59.7" y="103">17</text>
<text x="59.7" y="104.4">18</text>
<text x="59.7" y="105.7">19</text>
<text x="59.7" y="107">20</text>
<text x="63.4" y="102.3">IO7</text>
<text x="63.4" y="103.6">IO12</text>
<text x="63.4" y="104.9">IO13</text>
<text x="63.4" y="106.3">IO14</text>
<text x="63.4" y="107.6">IO15</text>
<text x="68.5" y="102.3">GND_16</text>
<text x="68.5" y="103.6">GND_17</text>
<text x="68.5" y="104.9">GND_18</text>
<text x="68.5" y="106.3">GND_19</text>
<text x="68.5" y="107.6">GND_20</text>
<text x="75.2" y="103">48</text>
<text x="75.2" y="104.4">49</text>
<text x="75.2" y="105.7">50</text>
<text x="75.2" y="107">51</text>
<text x="182.4" y="103">2</text>
<text x="188.7" y="103">3</text>
<text x="24.8" y="113.6">1</text>
<text x="59.7" y="108.3">21</text>
<text x="59.7" y="109.6">22</text>
<text x="59.7" y="110.9">23</text>
<text x="59.7" y="112.3">24</text>
<text x="59.7" y="113.6">25</text>
<text x="63.4" y="108.9">NC_3</text>
<text x="63.4" y="110.2">IO8</text>
<text x="63.4" y="111.5">IO9</text>
<text x="63.4" y="112.8">IO18</text>
<text x="68.5" y="108.9">GND_21</text>
<text x="68.5" y="110.2">GND_22</text>
<text x="68.5" y="111.5">GND_23</text>
<text x="68.5" y="112.8">GND_24</text>
<text x="75.2" y="108.3">52</text>
<text x="75.2" y="109.6">53</text>
<text x="75.2" y="110.9">54</text>
<text x="75.2" y="112.3">55</text>
<text x="75.2" y="113.6">56</text>
<text x="94.3" y="110.9">1</text>
<text x="97.9" y="110.9">2</text>
<text x="139.3" y="108.3">P$1</text>
<text x="139.3" y="109.6">P$2</text>
<text x="139.3" y="110.9">P$3</text>
<text x="139.3" y="112.3">P$4</text>
<text x="143.6" y="108.9">1</text>
<text x="143.6" y="110.2">2</text>
<text x="143.6" y="111.5">3</text>
<text x="143.6" y="112.8">4</text>
<text x="148.5" y="108.9">7</text>
<text x="148.5" y="111.5">6</text>
<text x="148.5" y="112.8">5</text>
<text x="151.5" y="108.3">P$7</text>
<text x="151.5" y="110.9">P$6</text>
<text x="151.5" y="112.3">P$5</text>
<text x="24.8" y="114.9">2</text>
<text x="24.8" y="116.2">3</text>
<text x="24.8" y="117.5">4</text>
<text x="27.8" y="114.2">1</text>
<text x="27.8" y="115.5">2</text>
<text x="27.8" y="116.8">3</text>
<text x="27.8" y="118.1">4</text>
<text x="59.7" y="114.9">26</text>
<text x="59.7" y="116.2">27</text>
<text x="59.7" y="117.5">28</text>
<text x="59.7" y="118.8">29</text>
<text x="63.4" y="114.2">IO19</text>
<text x="63.4" y="115.5">IO20</text>
<text x="63.4" y="116.8">IO21</text>
<text x="63.4" y="118.1">IO22</text>
<text x="63.4" y="119.4">IO23</text>
<text x="68.5" y="114.1">GND_25</text>
<text x="68.5" y="115.5">GND_26</text>
<text x="68.5" y="116.8">GND_27</text>
<text x="68.5" y="118.1">GND_28</text>
<text x="68.5" y="119.4">GND_29</text>
<text x="75.2" y="114.9">57</text>
<text x="75.2" y="116.2">58</text>
<text x="75.2" y="117.5">59</text>
<text x="75.2" y="118.8">60</text>
<text x="59.7" y="120.2">30</text>
<text x="59.7" y="121.5">31</text>
<text x="63.4" y="120.7">RXD0</text>
<text x="63.4" y="122.1">TXD0</text>
<text x="68.5" y="120.7">GND_30</text>
<text x="75.2" y="120.2">61</text>
<text x="10.3" y="137.3">1</text>
<text x="13.3" y="137.8">1</text>
<text x="15.6" y="137.8">3</text>
<text x="18.6" y="137.3">3</text>
<text x="135.7" y="137.6" transform="rotate(-90 135.7 137.6)">17</text>
<text x="137" y="137.6" transform="rotate(-90 137 137.6)">16</text>
<text x="138.3" y="137.6" transform="rotate(-90 138.3 137.6)">15</text>
<text x="139.6" y="137.6" transform="rotate(-90 139.6 137.6)">14</text>
<text x="140.9" y="137.6" transform="rotate(-90 140.9 137.6)">13</text>
<text x="10.3" y="143.8">1</text>
<text x="10.3" y="138.6">2</text>
<text x="13.3" y="139.2">2</text>
<text x="15.6" y="139.2">4</text>
<text x="17.3" y="143.8">2</text>
<text x="18.6" y="138.6">4</text>
<text x="136.2" y="143.4" transform="rotate(-90 136.2 143.4)">VSS_2</text>
<text x="137.6" y="142.4" transform="rotate(-90 137.6 142.4)">ISET</text>
<text x="138.9" y="141.4" transform="rotate(-90 138.9 141.4)">TD</text>
<text x="140.2" y="142.3" transform="rotate(-90 140.2 142.3)">TMR</text>
<text x="141.5" y="141.1" transform="rotate(-90 141.5 141.1)">IN</text>
<text x="161.7" y="138.6">1</text>
<text x="161.7" y="139.9">2</text>
<text x="161.7" y="141.2">3</text>
<text x="161.7" y="142.5">4</text>
<text x="161.7" y="143.8">5</text>
<text x="164.7" y="139.2">EN</text>
<text x="164.7" y="140.5">VIN</text>
<text x="164.7" y="141.8">GND</text>
<text x="164.7" y="143.1">VOUT EXPOSED_THERMAL_PAD_(GND)</text>
<text x="182.7" y="141.8">SS/TR</text>
<text x="184.4" y="140.5">PG</text>
<text x="184.6" y="139.2">FB</text>
<text x="188.4" y="138.6">6</text>
<text x="188.4" y="139.9">7</text>
<text x="188.4" y="141.2">8</text>
<text x="188.4" y="142.5">9</text>
<text x="10.3" y="149.1">1</text>
<text x="17.3" y="149.1">2</text>
<text x="131.4" y="145.2">1</text>
<text x="131.4" y="146.5">2</text>
<text x="131.4" y="147.8">3</text>
<text x="131.4" y="149.1">4</text>
<text x="134.4" y="145.7">TS</text>
<text x="134.4" y="147.1">BAT_1</text>
<text x="134.4" y="148.4">BAT_2</text>
<text x="134.4" y="149.7">CE</text>
<text x="139" y="147.1">OUT_2</text>
<text x="139" y="148.4">OUT_1</text>
<text x="140.1" y="149.7">CHG</text>
<text x="140.5" y="145.7">ILIM</text>
<text x="145" y="145.2">12</text>
<text x="145" y="146.5">11</text>
<text x="145" y="147.8">10</text>
<text x="145" y="149.1">9</text>
<text x="164.7" y="144.4">VDUT</text>
<text x="11.6" y="154.4">1</text>
<text x="11.6" y="155.7">2</text>
<text x="14.7" y="155">1</text>
<text x="16.9" y="154.9">4</text>
<text x="19.9" y="155.7">3</text>
<text x="19.9" y="154.4">4</text>
<text x="73.5" y="151.7">1</text>
<text x="73.5" y="153.1">2</text>
<text x="73.5" y="154.4">3</text>
<text x="73.5" y="155.7">4</text>
<text x="76.5" y="152.3">CTG</text>
<text x="76.5" y="153.6">CELL</text>
<text x="76.5" y="155">VDD</text>
<text x="80.9" y="154.9">QSTRT</text>
<text x="82.3" y="152.3">SDA</text>
<text x="82.5" y="153.6">SCL</text>
<text x="87.1" y="151.7">8</text>
<text x="87.1" y="153.1">7</text>
<text x="87.1" y="154.4">6</text>
<text x="87.1" y="155.7">5</text>
<text x="136.3" y="154.7" transform="rotate(-90 136.3 154.7)">EN2</text>
<text x="137.6" y="154.7" transform="rotate(-90 137.6 154.7)">EN1</text>
<text x="138.9" y="154.7" transform="rotate(-90 138.9 154.7)">PGOOD</text>
<text x="140.2" y="154.7" transform="rotate(-90 140.2 154.7)">VSS_1</text>
<text x="14.7" y="156.3">2</text>
<text x="16.9" y="156.3">3</text>
<text x="76.5" y="156.3">GND</text>
<text x="80.4" y="161.6" transform="rotate(-90 80.4 161.6)">9</text>
<text x="81" y="158.6" transform="rotate(-90 81 158.6)">EP</text>
<text x="81.8" y="156.3">ALRT</text>
<text x="113" y="161">1</text>
<text x="116" y="161.5">1</text>
<text x="135.7" y="157.7" transform="rotate(-90 135.7 157.7)">5</text>
<text x="137" y="157.7" transform="rotate(-90 137 157.7)">6</text>
<text x="138.3" y="157.7" transform="rotate(-90 138.3 157.7)">7</text>
<text x="139.6" y="157.7" transform="rotate(-90 139.6 157.7)">8</text>
<text x="12.9" y="162.3">1</text>
<text x="12.9" y="163.6">2</text>
<text x="16" y="162.9">AC_1</text>
<text x="16" y="164.2">AC_2</text>
<text x="20.5" y="164.2">+VO</text>
<text x="20.8" y="162.8">-VO</text>
<text x="25.2" y="162.3">3</text>
<text x="25.2" y="163.6">4</text>
<text x="36.6" y="163.6">1</text>
<text x="36.6" y="164.9">2</text>
<text x="39.7" y="164.2">+</text>
<text x="39.7" y="165.5">-</text>
<text x="113" y="162.3">2</text>
<text x="116" y="162.9">2</text>
<text x="52.4" y="182">2</text>
<text x="52.4" y="183.3">4</text>
<text x="52.4" y="184.6">6</text>
<text x="55.5" y="182.6">2</text>
<text x="55.5" y="183.9">4</text>
<text x="55.5" y="185.2">6</text>
<text x="57.7" y="182.6">1</text>
<text x="57.7" y="183.9">3</text>
<text x="57.7" y="185.2">5</text>
<text x="60.7" y="182">1</text>
<text x="60.7" y="183.3">3</text>
<text x="60.7" y="184.6">5</text>
<text x="17.5" y="197.8">A1</text>
<text x="27.8" y="197.8">B1</text>
<text x="17.5" y="199.1">A2</text>
<text x="17.5" y="200.4">A3</text>
<text x="17.5" y="201.8">A4</text>
<text x="21.2" y="198.4">A1</text>
<text x="21.2" y="199.7">A2</text>
<text x="21.2" y="201">A3</text>
<text x="21.2" y="202.3">A4</text>
<text x="24" y="198.4">B1</text>
<text x="24" y="199.7">B2</text>
<text x="24" y="201">B3</text>
<text x="24" y="202.3">B4</text>
<text x="27.8" y="199.1">B2</text>
<text x="27.8" y="200.4">B3</text>
<text x="27.8" y="201.8">B4</text>
<text x="52.4" y="201.8">2</text>
<text x="52.4" y="203.1">4</text>
<text x="55.5" y="202.3">2</text>
<text x="55.5" y="203.6">4</text>
<text x="57.7" y="202.3">1</text>
<text x="57.7" y="203.6">3</text>
<text x="60.7" y="201.8">1</text>
<text x="60.7" y="203.1">3</text>
<text x="52.4" y="204.4">6</text>
<text x="55.5" y="205">6</text>
<text x="57.7" y="205">5</text>
<text x="60.7" y="204.4">5</text>
</g>
</svg>
